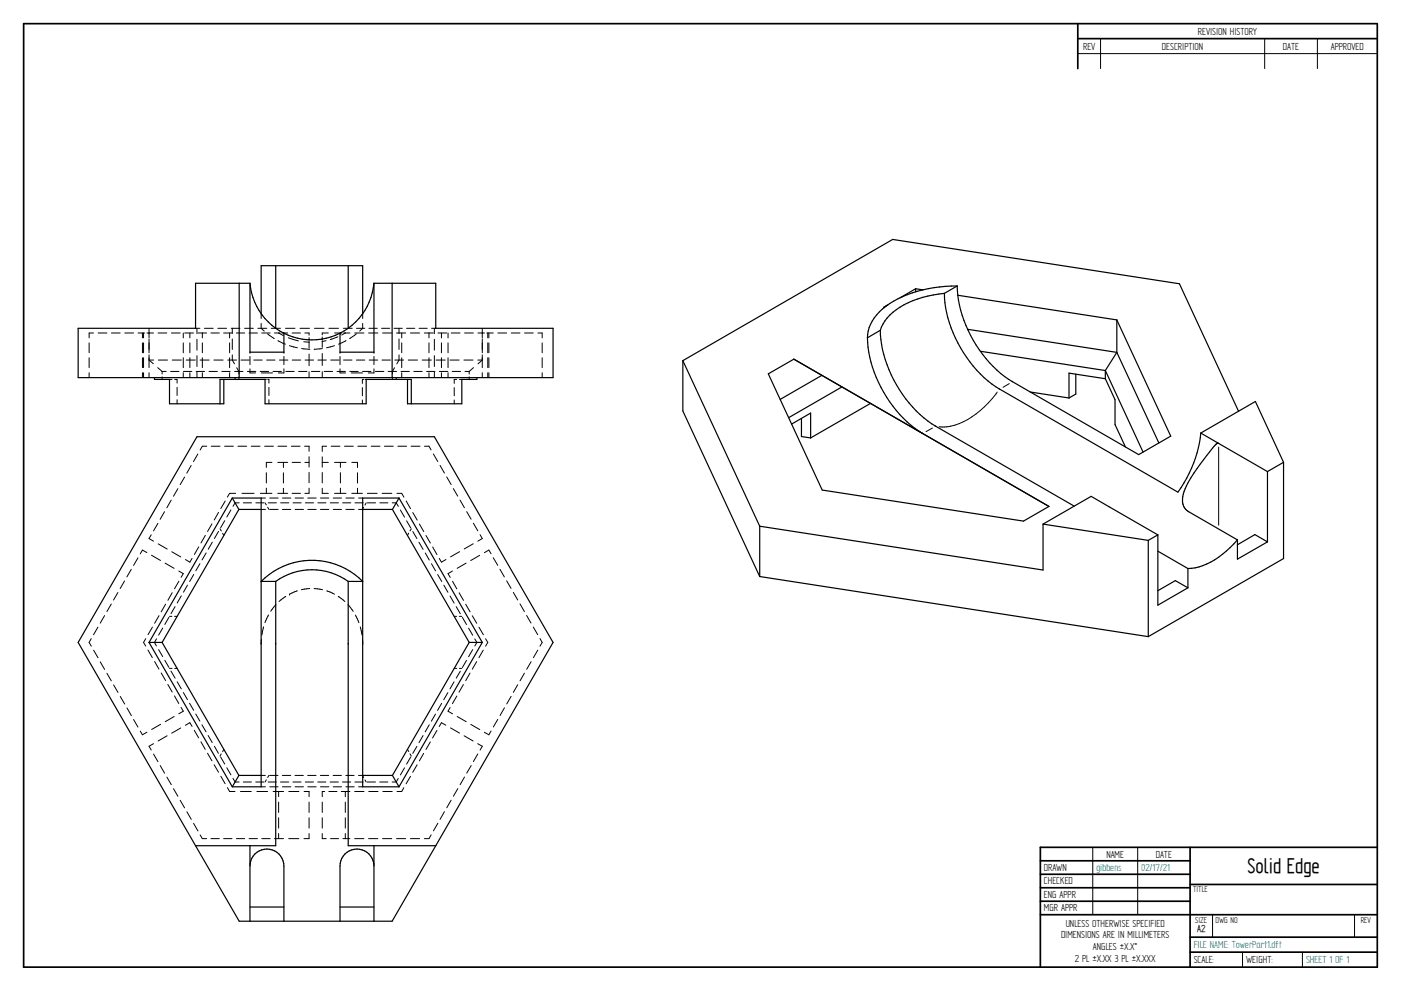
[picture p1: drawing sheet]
<svg xmlns="http://www.w3.org/2000/svg" width="594mm" height="420mm" viewBox="0 0 594 420" stroke-linecap="round" stroke-linejoin="round" font-family="sans-serif">
<g fill="none" stroke="#000" stroke-width=".72">
<path d="M10 10h574v400h-574zM457 10v19.1M457 16.4h127M504.6 359.2v50.8M584 359.2h-142.9v50.8M441.1 365h63.5M441.1 370.7h63.5M441.1 376.4h63.5M504.6 375h79.4M441.1 382.1h63.5M441.1 387.8h142.9M504.6 397.3h79.4"/>
<path d="M504.6 403.7h79.4"/>
</g>
<g fill="none" stroke="#000" stroke-width=".42">
<path d="M466.7 16.4v12.7M536.3 16.4v12.7M558.6 16.4v12.7M457 22.7h127M63.2 139.2v4.1M82.9 139.2h1.9M83.5 139.2v2.3M86.7 139.2h3.7M92.4 139.2h3.7M98 139.2h3.8M98.5 139.2v2.2M103.7 139.2h3.7"/>
<path d="M109.3 139.2h3.8M110.7 137.1v2.1l1.3 1.2M110.7 133v2M115 139.2h3.9M121.1 139.2h4M127.2 139.2h4M133.3 139.2h4.1M139.5 139.2h4M145.6 139.2h3.7M151.2 139.2h3.5M153.8 137.1v2.1l-1.3 1.2M153.8 133v2"/>
<path d="M156.5 139.2h3.5M161.8 139.2h3.5M167.1 139.2h3.5M169.2 139.2v2.2M172.4 139.2h3.5M177.7 139.2h3.5M183 139.2h1.8M184.2 139.2v2.3M204.5 139.2v4.1M37.8 145.4v4.2M37.8 151.7v4.2M37.8 158v2.1"/>
<path d="M39.7 141.2h-1.9v2.1M41.6 141.2h3.7M47.2 141.2h3.8M52.9 141.2h3.7M58.5 141.2h2.8M60.4 141.2v2.1M60.4 145.4v4.2M60.4 151.7v4.2M60.4 158v2.1M60.9 141.2v2.1M60.9 145.4v4.2M60.9 151.7v4.2"/>
<path d="M60.9 158v2.1M62.3 141.2h2.8M63.2 143.7v5.9M63.2 150.5v5.4M63.2 158v2.1M65.1 152.7h-1.9l1.8 1.5M66.9 155.9l1.8 1.6M67 141.2h3.7M67.1 152.7h3.9M68.7 157.5h1.8M68.7 157.5v1.1M68.7 159.8v1.1"/>
<path d="M72.3 157.5h3.6M72.7 141.2h3.7M73 152.7h3.9M77.7 141.2v2.1M77.7 145.4v4.2M77.7 151.7v4.2M77.7 158v2.1M77.8 157.5h3.6M78.3 141.2h3.7M78.9 152.7h3.9M80.5 141.2v2.1M80.5 145.4v4.2"/>
<path d="M80.5 151.7v4.2M80.5 158v2.1M83.2 157.5h3.6M83.5 143.8v4.7M83.5 150.8v4.6M83.5 157.8v2.3M84 141.2h3.6M84.8 152.7h3.9M85.8 141.2v2.1M85.8 145.4v4.2M85.8 151.7v4.2M85.8 158v2.1"/>
<path d="M88.6 157.5h3.6M89.4 141.2h3.6M90.7 152.7h3.9M94.1 157.5h3.5M94.8 141.2h3.6M96.6 152.7h3.7M97.4 141.2v2.1M97.4 145.4v4.2M97.4 151.7v4.2M97.4 158v2.1M98.5 150.5v2.2l.9 1.6M98.5 143.7v4.5"/>
<path d="M99.5 157.5h3.5M100.2 141.2h3.6M100.4 155.9l.9 1.6v1.1M101.3 159.8v1.1M102.2 152.7h3.5M104.9 157.5h3.6M105.6 141.2h3.6M106 149.4h.1M106 151.1v3.5M106 156.4v1.7h2.4M107.6 152.7h3.6M110.3 157.5h3.6"/>
<path d="M110.8 158.1h4.8M111 141.2h3.5M113.1 152.7h3.5M113.4 141.6l2.9 2M115.8 157.5h3.5M117.8 144.5l3.2 1.4M118.1 141.2l2 1.1M118.5 152.7h3.6M118.8 141.2h-2.4M119.5 141.2h2.5M120.2 141.2h.1M120.4 149.4h.1"/>
<path d="M120.4 151.1v3.5M120.4 156.4v1.7h-2.4M120.4 141.3h.1M121.2 157.5h3.5M122.3 143.2l4.2 1.3M122.7 146.6l3.4 .8M123.9 141.2h3.5M123.9 152.7h3.6M126.6 157.5h3.6M127.9 147.8l3.5 .3M128.8 144.9l2.3 .2M129.3 141.2h1.8v.9"/>
<path d="M129.4 152.7h3.6M131.1 143.1v1.3M131.1 150.1v5M131.1 157.6v2.5M131.1 144.7v2.8M132 157.5h3.6M134.8 152.7h3.6M136.6 149.9v5M136.6 157.6v2.5M136.6 142.9v1.2M136.6 144.5v2.8M136.7 147.8l-3.5 .3"/>
<path d="M137.4 157.5h3.6M138.3 144.4l-1.7 .4M139.2 141.2h-2.6v.8M140.2 152.7h3.6M141.9 146.6l-3.4 .8M142.9 157.5h3.6M143.3 142.8l-3.3 1.2M144.2 149.4h.1M144.2 156.4v1.7h2.3M144.2 151.1v3.5M144.2 141.3h.1M144.3 141.2h.1"/>
<path d="M145 141.2h-3.1M145.7 152.7h3.6M145.7 141.2h2.7M146.4 141.2l-1.5 .8M146.7 144.4l-3.2 1.5M148.3 157.5h3.6M149 158.1h4.7M150.4 141.2h3.9M151.1 152.7h3.6M151.1 141.5l-2.8 2.1M153.7 157.5h3.6M156.3 141.2h3.9"/>
<path d="M156.5 152.7h3.6M158.6 149.4h.1M158.6 156.4v1.7h-2.4M158.6 151.1v3.5M159.2 157.5h3.6M162 152.7h3.6M162.2 141.2h3.9M164.6 157.5h3.6M166.4 159.8v1.1M167.3 155.9l-.9 1.6v1.1M167.4 152.7h3.7M168.1 141.2h3.9"/>
<path d="M169.2 150.5v2.2l-.9 1.6M169.2 143.7v4.5M170 157.5h3.6M170.3 141.2v2.1M170.3 145.4v4.2M170.3 151.7v4.2M170.3 158v2.1M173.1 152.7h3.9M174 141.2h3.9M175.5 157.5h3.5M179 152.7h3.9M180 141.2h3.8"/>
<path d="M180.9 157.5h3.5M181.9 141.2v2.1M181.9 145.4v4.2M181.9 151.7v4.2M181.9 158v2.1M184.2 143.8v4.7M184.2 150.8v4.6M184.2 157.8v2.3M184.9 152.7h3.9M185.7 141.2h3.7M186.3 157.5h3.6M187.2 141.2v2.1"/>
<path d="M187.2 145.4v4.2M187.2 151.7v4.2M187.2 158v2.1M190 141.2v2.1M190 145.4v4.2M190 151.7v4.2M190 158v2.1M190.8 152.7h3.9M191.3 141.2h3.8M191.7 157.5h3.6M196.7 152.7h3.9M197 141.2h3.7"/>
<path d="M197.2 157.5h1.8M199 157.5v1.1M199 159.8v1.1M200.8 155.9l-1.8 1.6M202.6 152.7h1.9l-1.8 1.6M202.6 141.2h2.8M204.5 143.7v5.9M204.5 150.5v5.4M204.5 158v2.1M206.4 141.2h2.8M206.8 141.2v2.1M206.8 145.4v4.2"/>
<path d="M206.8 151.7v4.2M206.8 158v2.1M207.3 141.2v2.1M207.3 145.4v4.2M207.3 151.7v4.2M207.3 158v2.1M211.1 141.2h3.7M216.8 141.2h3.7M222.4 141.2h3.7M228.1 141.2h1.8v2.1M229.9 145.4v4.2M229.9 151.7v4.2"/>
<path d="M229.9 158v2.1M71.9 160.9h1M74.1 160.9h1v1.5M75.1 164.2v3.5M75.1 169.5v1.7M112.4 160.9h.5M113.5 160.9h.5v1.5M114 164.2v3.5M114 169.5v1.7M153.7 164.3v3.5M153.7 169.6v1.6M154.2 160.9h-.5v1.7"/>
<path d="M154.8 160.9h.5M192.6 164.3v3.5M192.6 169.6v1.6M193.7 160.9h-1.1v1.7M194.8 160.9h1M422.9 166.2a33.8 33.8 0 0 1-21.4 14.8l-3.3-.1M428 162.6l-2.7 1.6M81.1 197.4l-1.9 3.2M83.9 192.5l-1.9 3.2M87.7 189.2h-1.9l-.9 1.6M89.6 189.2h3.7M95.2 189.2h3.8"/>
<path d="M100.9 189.2h3.7M106.5 189.2h3.8M112.2 189.2h3.7M115.3 196h-2.4v2.2M117.8 189.2h3.8M120.2 196v2.2M122 196h-4.2M123.5 189.2h3.7M123.9 196h3.5M129.2 189.2h1.9v2.1M129.3 196h1.8M131.1 193.6v4.4"/>
<path d="M136.6 193.7v4.4M136.6 196h2.6M138.5 189.2h-1.9v2.2M140.4 189.2h3.7M141.9 196h4.8M144.3 196v2.2M146.1 189.2h3.7M149.2 196h2.4v2.2M151.7 189.2h3.7M157.4 189.2h3.7M163 189.2h3.7M168.7 189.2h3.7"/>
<path d="M174.3 189.2h3.8M180 189.2h1.9l.9 1.6M183.8 192.4l1.8 3.3M186.6 197.3l1.9 3.3M395.4 181.5l-2.7 1.5M516.8 189.6v33.1M69.8 217l-1.9 3.2M72.6 212l-1.9 3.3M75.4 207.2l-1.8 3.2M78.3 202.3l-1.9 3.2M92.7 217.3l-1.9 3.2M95.5 212.4l-1.9 3.2"/>
<path d="M97.9 216.2l-1.7 3M99.9 209.2h-2.5l-1 1.5M101.4 213.2h-1.7l-.9 1.5M102.6 209.2h5.1M103.2 213.2h3.5M108.5 213.2h3.4M110.7 216h1.9M110.7 211.2h1.9M112.4 213.2l.5 .9M112.9 200.4v4.4M112.9 207v2.2M113.5 215.1l.5 .9"/>
<path d="M113.7 213.2h3.5M114.4 216h3.5M114.4 211.2h3.5M115.3 209.2h-4.9M117.8 209.2h4.2M119 213.2h3.5M119.8 216h3.5M119.8 211.2h3.5M120.2 200.4v4.4M120.2 207v2.2M123.9 209.2h3.5M124.2 213.2h3.5"/>
<path d="M125.1 216h3.6M125.1 211.2h3.6M129.5 213.2h3.5M130.5 216h3.6M130.5 211.2h3.6M131.1 200.3v4.4M131.1 207v2.2h-1.8M134.8 213.2h3.4M135.9 216h3.5M135.9 211.2h3.5M136.6 200.3v4.4M136.6 207v2.2h2.6"/>
<path d="M140 213.2h3.5M141.3 216h3.5M141.3 211.2h3.5M144.3 200.4v4.4M144.3 207v2.2M145.3 213.2h3.5M146.7 216h3.5M146.7 211.2h3.5M146.7 209.2h-4.8M149.2 209.2h4.5M150.5 213.2h3.5M151.6 200.4v4.4"/>
<path d="M151.6 207v2.2M152.1 216h1.7M152.1 211.2h1.7M154.2 215.1l-.5 .9M155.3 213.2l-.5 .9M155.8 209.2h4.1M155.8 213.2h3.5M161.1 213.2h3.4M162 209.2h4.2M166.3 213.2h1.7l.9 1.5M168.3 209.2h2l1 1.6M169.8 216.2l1.7 3"/>
<path d="M172.2 212.4l1.9 3.2M175 217.3l1.9 3.2M189.4 202.2l1.9 3.2M192.2 207.1l1.9 3.3M195.1 212l1.8 3.3M197.9 216.9l1.9 3.2M58.5 236.5l-1.9 3.2M62.3 234.3l-1.9-1.1-.9 1.6M64.1 226.7l-.9 1.6 1.9 1.1M64.3 235.4l3.8 2.2M67 221.9l-1.9 3.2M67.1 230.6l3.8 2.2"/>
<path d="M70 238.8l3.8 2.2M72.8 233.9l3.9 2.2M81.4 236.7l-.9 1.6-1.9-1.1M84.3 231.9l-1.9 3.2M84.8 239l-1.7 3M87.1 227l-1.9 3.2M87.4 234.4l-1.7 3M89.9 222.1l-1.9 3.2M90 229.9l-1.7 3M92.7 225.3l-1.8 3M93.3 224.2l.5 .9M94.4 226.1l.5 .9"/>
<path d="M95.3 220.8l-1.8 3M172.4 220.8l1.8 3M173.3 226.1l-.5 .9M174.4 224.2l-.5 .9M175 225.3l1.8 3M177.7 229.9l1.7 3M177.8 222.2l1.9 3.2M180.3 234.4l1.7 3M180.6 227l1.9 3.3M183 239l1.7 3M183.5 231.9l1.8 3.2M186.3 236.8l.9 1.5 1.9-1.1"/>
<path d="M194.9 233.9l-3.9 2.2M197.6 238.8l-3.8 2.2M200.7 230.5l-3.9 2.2M200.7 221.8l1.9 3.2M203.4 235.5l-3.8 2.2M203.6 226.7l.9 1.6-1.9 1.1M205.4 234.3l1.9-1.1 .9 1.6M209.2 236.5l1.9 3.2M47.2 256.1l-1.9 3.2M50 251.2l-1.9 3.2M52.8 246.3l-1.8 3.2M55.7 241.4l-1.9 3.2"/>
<path d="M70.2 256.2l-1.8 3.2M73 251.3l-1.8 3.2M74.2 257.2l-1.7 3M75.8 242.1l1.9 1.1-.9 1.6M75.9 246.4l-1.9 3.2M76.9 252.6l-1.8 3.1M79.5 248.1l-1.7 3M82.2 243.5l-1.8 3M117 256.3l-2.2 2.9M121.2 252.9l-2.9 2.1M122.8 251.9h.1M126.1 250.5l-3.3 1.4"/>
<path d="M131.4 249.5l-3.6 .5M133.2 249.5l3.6 .5M138.6 250.5l3.3 1.4M143.4 252.9l2.9 2.2M147.6 256.4l2.2 2.8M185.6 243.6l1.7 2.9M188.2 248.1l1.7 3M190.8 252.7l1.8 3M191.8 242.1l-1.8 1.1 .9 1.6M191.9 246.5l1.8 3.2M193.5 257.2l1.7 3M194.7 251.3l1.8 3.3"/>
<path d="M197.5 256.2l1.8 3.2M212 241.3l1.9 3.3M214.8 246.3l1.9 3.2M217.7 251.2l1.8 3.2M220.5 256l1.9 3.3M38.7 270.8l-.9 1.6 .9 1.6M39.7 275.7l1.9 3.2M41.5 265.9l-1.8 3.2M44.4 261l-1.9 3.2M61.8 270.8l-.9 1.6 .9 1.5M62.7 275.6l1.9 3.2M64.6 265.9l-1.8 3.2"/>
<path d="M66.4 270.8l-.9 1.6 .8 1.5M67.3 275.4l1.7 3M67.4 261l-1.8 3.2M69 266.3l-1.7 3M69.9 280l1.7 3M71.6 261.7l-1.7 3.1M71.9 261.3h1M74 261.3h1.1M110.8 271.1l-.1 1.8M111.8 265.8l-.8 3.4M113.9 260.7l-1.6 3.3M150.7 260.8l1.5 3.2"/>
<path d="M152.8 265.8l.7 3.5M153.7 271.1l.1 1.8M192.6 261.3h1M194.8 261.3h1M196.1 261.8l1.7 3M197.8 280l-1.7 3M198.7 266.3l1.7 3M200.3 261.1l1.8 3.1M200.4 275.4l-1.7 3M201.3 270.9l.9 1.5-.9 1.5M203.1 265.9l1.9 3.2M204.9 275.6l-1.8 3.2"/>
<path d="M205.9 270.8l.9 1.6-.9 1.6M223.3 260.9l1.9 3.3M226.1 265.9l1.9 3.2M228 275.6l-1.8 3.2M229 270.7l.9 1.7-.9 1.6M42.5 280.6l1.9 3.2M45.3 285.5l1.9 3.2M48.2 290.4l1.8 3.2M51 295.3l1.9 3.2M65.6 280.5l1.8 3.2M68.4 285.3l1.8 3.2M71.2 290.2l1.8 3.2"/>
<path d="M71.9 283.4h1M72.5 284.5l1.7 3M74 295.1l1.8 3.2M74.1 283.4h1M75.1 289.1l1.8 3M76.8 299.9l.9 1.6-1.9 1.1M77.8 293.6l1.7 3M80.4 298.2l1.7 3M187.3 298.2l-1.8 3M189.9 293.7l-1.7 3M190.9 300l-.9 1.5 1.9 1.1M192.5 289.1l-1.7 3"/>
<path d="M192.6 283.4h1.1M193.7 295.1l-1.9 3.2M194.8 283.4h1M195.2 284.6l-1.7 2.9M196.5 290.2l-1.9 3.3M199.3 285.4l-1.8 3.2M202.1 280.5l-1.8 3.2M216.7 295.2l-1.8 3.2M219.5 290.3l-1.8 3.2M222.4 285.4l-1.9 3.3M225.2 280.5l-1.9 3.3M53.8 300.1l1.9 3.3"/>
<path d="M56.6 305.1l1.9 3.2M59.5 310l.9 1.5 1.9-1.1M65.1 319.7l1.9 3.2M65.1 315.3l-1.9 1.1 .9 1.6M68.1 307.1l-3.8 2.2M70.9 312l-3.9 2.2M73.9 303.8l-3.8 2.2M76.6 308.7l-3.8 2.2M78.6 307.5l1.9-1.1 .9 1.6M82.4 309.6l1.8 3.2M83 302.7l1.7 3M85.2 314.5l1.8 3.2"/>
<path d="M85.6 307.3l1.8 3M88 319.4l1.9 3.2M88.3 311.8l1.7 3M90.9 316.4l1.7 3M93.8 319.7l-.5 .8M94.9 317.8l-.5 .9M172.8 317.8l.5 .8M173.9 319.6l.5 .9M176.8 316.4l-1.8 3M179.4 311.9l-1.7 3M179.7 319.4l-1.9 3.2M182 307.3l-1.7 3"/>
<path d="M182.5 314.5l-1.9 3.3M184.7 302.8l-1.8 3M185.3 309.7l-1.9 3.2M189.1 307.5l-1.9-1.1-.9 1.6M191 308.6l3.9 2.2M193.9 303.8l3.8 2.2M196.8 312l3.8 2.2M199.6 307.1l3.8 2.2M202.6 315.3l1.9 1.1-.9 1.6M202.6 319.7l-1.9 3.2M208.2 309.9l-.9 1.6-1.9-1M211.1 305l-1.9 3.2"/>
<path d="M213.9 300.1l-1.9 3.3M67.9 324.6l1.9 3.2M70.8 329.5l1.8 3.2M73.6 334.4l1.8 3.2M76.4 339.3l1.9 3.2M90.8 324.2l1.9 3.2M93.5 320.9l1.8 3M93.6 329.1l1.9 3.2M96.2 325.5l1.7 3M96.4 333.9l1 1.7h2.2M98.8 330l.9 1.6h1.7M102 335.6h4.5"/>
<path d="M103.2 331.6h3.4M108.5 331.6h3.4M108.9 335.6h4.6M110.7 328.8h1.8M110.7 333.6h1.9M112.9 330.6l-.5 1M113.7 331.6h3.5M114 328.8l-.5 .8M114.3 328.8h3.6M114.4 333.6h3.5M118.1 335.6v2.2M118.9 331.6h3.5"/>
<path d="M119.7 328.8h3.6M119.8 333.6h3.5M120.3 335.6h-4.5M122.5 335.6h4.2M124.2 331.6h3.5M125.1 328.8h3.5M125.1 333.6h3.6M128.9 335.6h2.2v2.2M129.4 331.6h3.5M130.5 328.8h3.5M130.5 333.6h3.6M134.7 331.6h3.5"/>
<path d="M135.8 328.8h3.6M135.9 333.6h3.5M137.7 335.6h-1.1v2.2M139.4 335.6h3.5M140 331.6h3.5M141.3 328.8h3.5M141.3 333.6h3.5M145.2 331.6h3.5M146.4 335.6v2.2M146.6 328.8h3.5M146.7 333.6h3.5M148.4 335.6h-3.7"/>
<path d="M150.4 335.6h3.9M150.5 331.6h3.5M152 328.8h1.8M152.1 333.6h1.7M153.7 328.8l.5 .9M154.8 330.7l.5 .9M155.7 331.6h3.5M156.4 335.6h3.9M161 331.6h3.5M162.3 335.6h4M168.9 330.1l-.9 1.5h-1.7M171.2 334l-.9 1.6h-1.9"/>
<path d="M171.5 325.5l-1.7 3M174.1 329.1l-1.9 3.2M174.2 321l-1.8 3M176.9 324.3l-1.9 3.1M191.3 339.3l-1.9 3.2M194.1 334.3l-1.8 3.3M197 329.4l-1.9 3.3M199.8 324.6l-1.9 3.2M79.2 344.2l1.9 3.2M82.1 349.1l1.8 3.2M84.9 354l.9 1.6h1.8M89.4 355.6h3.6"/>
<path d="M94.8 355.6h3.6M100.2 355.6h3.6M105.6 355.6h3.6M111 355.6h3.5M118.1 340.1v4.4M118.1 346.7v4.4M118.1 353.4v2.2M120.2 355.6h-3.8M122.4 355.6h4.3M131.1 340.1v4.4M131.1 346.7v4.4M131.1 353.4v2.2h-2.2"/>
<path d="M136.6 340.1v4.4M136.6 346.7v4.4M136.6 353.4v2.2h1.7M140.2 355.6h3.4M146.4 340.1v4.4M146.4 346.7v4.4M146.4 353.4v2.2M148.4 355.6h-3M150.4 355.6h3.9M156.3 355.6h3.9M162.2 355.6h3.9M168.1 355.6h3.9"/>
<path d="M174 355.6h3.9M182.8 353.9l-.9 1.7h-1.9M185.7 349l-1.9 3.3M188.5 344.1l-1.9 3.3M463.4 359.2v28.6M482.4 359.2v28.6M514.2 387.9v9.4M574.4 387.9v9.4M526.9 403.7v6.3M552.3 403.7v6.3"/>
</g>
<g fill="none" stroke="#000" stroke-width=".51">
<path d="M116.9 112.6h36.9v20.4M116.9 112.6v26.6M116.9 112.6h-6.2v20.4M147.7 112.6v26.6M101.4 120.1v40M106 120.1v29.2h14.4v-8M106 120.1a26.4 26.4 0 0 0 10.9 19M106 120.1h-23.1v19.1h-49.8v20.9h201.4v-20.9h-49.7v-19.1h-26.2M116.9 139.1l3.5 2.2M147.7 139.1l-3.5 2.2M158.6 120.1v29.2h-14.4v-8M158.6 120.1a26.4 26.4 0 0 1-10.9 19"/>
<path d="M166.3 120.1v40M376.5 129.2l-1.8 1.1 .2 .1M388.3 122.4l-6.7 3.9M388.3 122.4l3 .5M388.3 122.4v1.3M391.3 122.9a35.5 35.5 0 0 0-20.6 11.9l-.8 1.3a13.3 13.3 0 0 0-2.1 7.1M400.5 124.4a51.8 51.8 0 0 0 23.4 40.6M400.5 124.4a37.2 37.2 0 0 0-24.3 10.4l-1.8 2.6-1.1 2.6M405.9 121.2l.2 4M405.9 121.2l-7.4 .5-7.2 1.2M405.9 121.2l-5.4 3.2M406.1 125.2l67.5 10.4"/>
<path d="M406.1 125.2a52.2 52.2 0 0 0 23.2 36.6M410.3 139.6l63.3 9.8M473.6 135.6l22.8 49.3-13.6 7.8-53.7-31M473.6 135.6v13.8M144.2 141.3a26.4 26.4 0 0 1-23.8 0M289.6 152.9l88.9-51.4 121.6 18.8 25.1 54M289.6 152.9l32.5 70.2M289.6 152.9v21.3l32.5 70.2M325.8 158.5l10.8-6.2 108.2 62.4-10.8 6.2-85.3-13.1zM348.5 159.1l-17.7 10.2M367.8 143.2a52 52 0 0 0 23.5 40.6M373.3 140a51.8 51.8 0 0 0 23.4 40.7"/>
<path d="M373.3 140l-5.5 3.2M415.7 148.9l53 8.2M456.2 158.6v8.5l-2.9 1.6M468.7 157.1l16 34.6M468.7 157.1v3.5M473.6 149.4l-4.9 7.7M473.6 149.4l17.8 38.4M65.5 160.1v.8h6.4v10.3h23v-10.3M99.7 160.1v.8M168 160.1v.8M174.4 171.2v-10.3h-19.1v10.3h-42.9v-10.3h-19.1v10.3M202.2 160.1v.8h-6.4v10.3h-23v-10.3"/>
<path d="M335.7 179.8l8-4.7v10.6M339.8 177.4v7.7l3.9 .6M357 164l-22.6 13.1M369.1 171l-25.4 14.7M423.7 164.8l75.8 43.9a52 52 0 0 0 9.7-25.1M436.9 166.2l16.4 2.5M468.7 160.6l-15.4-2.4v10.5M468.7 160.6l4.1 8.9v10.5l4.4 9.5M391.1 183.7l53.7 31M396.5 180.6l59 34M509.2 183.6l7.6 4.4M509.2 183.6l23.1-13.4 12 25.8"/>
<path d="M516.8 188l-1.1 .3-2.8 3.3a65.7 65.7 0 0 0-10.8 16.7 6.5 6.5 0 0 0 2 8.7l20.6 11.9M516.8 188l20.7 11.9M537.5 199.9v29.8M544.3 196v40.8l-57.4 33.1M544.3 196l-6.8 3.9M98.5 211.2h12.2v122.4h-12.2M98.5 211.2l2.8 4.8M98.5 211.2l-35.3 61.2M101.3 216l-32.6 56.4M101.3 216h9.4M153.8 216h12.6M166.4 216l32.6 56.4"/>
<path d="M169.2 211.2h-15.4v122.4h15.4M169.2 211.2l35.3 61.2M169.2 211.2l-2.8 4.8M322.1 223.1v21.3M442.3 222.2l20.4-11.8 28.3 16.4M442.3 222.2v19.5l-120.2-18.6M442.3 222.2l44.6 6.9M486.9 229.1v40.8M491 226.8l-4.1 2.3M491 233.7l12.7 7.3M491 226.8v29.8l12.7-7.4M524.7 228.9a31.8 31.8 0 0 1-19.5 12.1h-1.5"/>
<path d="M524.7 228.9v8.2l12.8-7.4M537.5 229.7l-5.4-3-7.4 4.3M116.9 246.5h-6.2a30.4 30.4 0 0 1 43.1 0h-6.1M116.9 246.5a26.3 26.3 0 0 1 30.8 0M116.9 246.5v112.1h-34M147.7 246.5v112.1h37.1M322.1 244.4l164.8 25.5M503.7 241v8.2M503.7 249.2l-5.3-3-7.4 4.2M63.2 272.4l35.3 61.2M63.2 272.4h5.5M68.7 272.4l32.6 56.4"/>
<path d="M199 272.4l-32.6 56.4M199 272.4h5.5M204.5 272.4l-35.3 61.2M101.3 328.8h9.4M101.3 328.8l-2.8 4.8M153.8 328.8h12.6M166.4 328.8l2.8 4.8M82.9 358.6l-49.8-86.2 50.4-87.2h100.7l50.3 87.2-49.7 86.2M106 358.6v32M158.6 358.6v32M184.8 358.6l-18.5 32h-64.9l-18.5-32M106 367.2a7.2 7.2 0 0 1 7.2-7.2 7.2 7.2 0 0 1 7.2 7.2v23.4"/>
<path d="M158.6 367.2a7.2 7.2 0 0 0-7.2-7.2 7.2 7.2 0 0 0-7.2 7.2v23.4M106 384.6h14.4M144.2 384.6h14.4"/>
</g>
<text font-size="10.1" x="529" y="370.2">Solid Edge</text>
<g font-size="4.9">
<text x="507.9" y="14.7">REVISION HISTORY</text>
<text x="459.3" y="21">REV</text>
<text x="492.7" y="21">DESCRIPTION</text>
<text x="544" y="21">DATE</text>
<text x="564.3" y="21">APPROVED</text>
<text x="469.1" y="363.6">NAME</text>
<text x="490.1" y="363.6">DATE</text>
<text x="442.7" y="369.3">DRAWN</text>
<text x="442.7" y="375">CHECKED</text>
<text x="442.7" y="380.7">ENG APPR</text>
<text x="442.7" y="386.4">MGR APPR</text>
<text x="451.9" y="392.9">UNLESS OTHERWISE SPECIFIED</text>
<text x="449.9" y="397.9">DIMENSIONS ARE IN MILLIMETERS</text>
<text x="455.7" y="407.8">2 PL ±X.XX 3 PL ±X.XXX</text>
<text x="463.5" y="402.9">ANGLES ±X.X°</text>
<text x="506.2" y="408.3">SCALE:</text>
<text x="528.4" y="408.3">WEIGHT:</text>
</g>
<g font-size="4.9" fill="#008080">
<text x="464.9" y="369.3">gibbens</text>
<text x="483.9" y="369.3">02/17/21</text>
<text x="506.2" y="402">FILE NAME: TowerPart1.dft</text>
<text x="553.8" y="408.4">SHEET 1 OF 1</text>
</g>
<text font-size="4.8" x="507.7" y="395.3">A2</text>
<g font-size="4.1">
<text x="505.9" y="378.3">TITLE</text>
<text x="506.9" y="391.1">SIZE</text>
<text x="515.4" y="391.1">DWG NO</text>
<text x="577" y="391.1">REV</text>
</g>
</svg>
